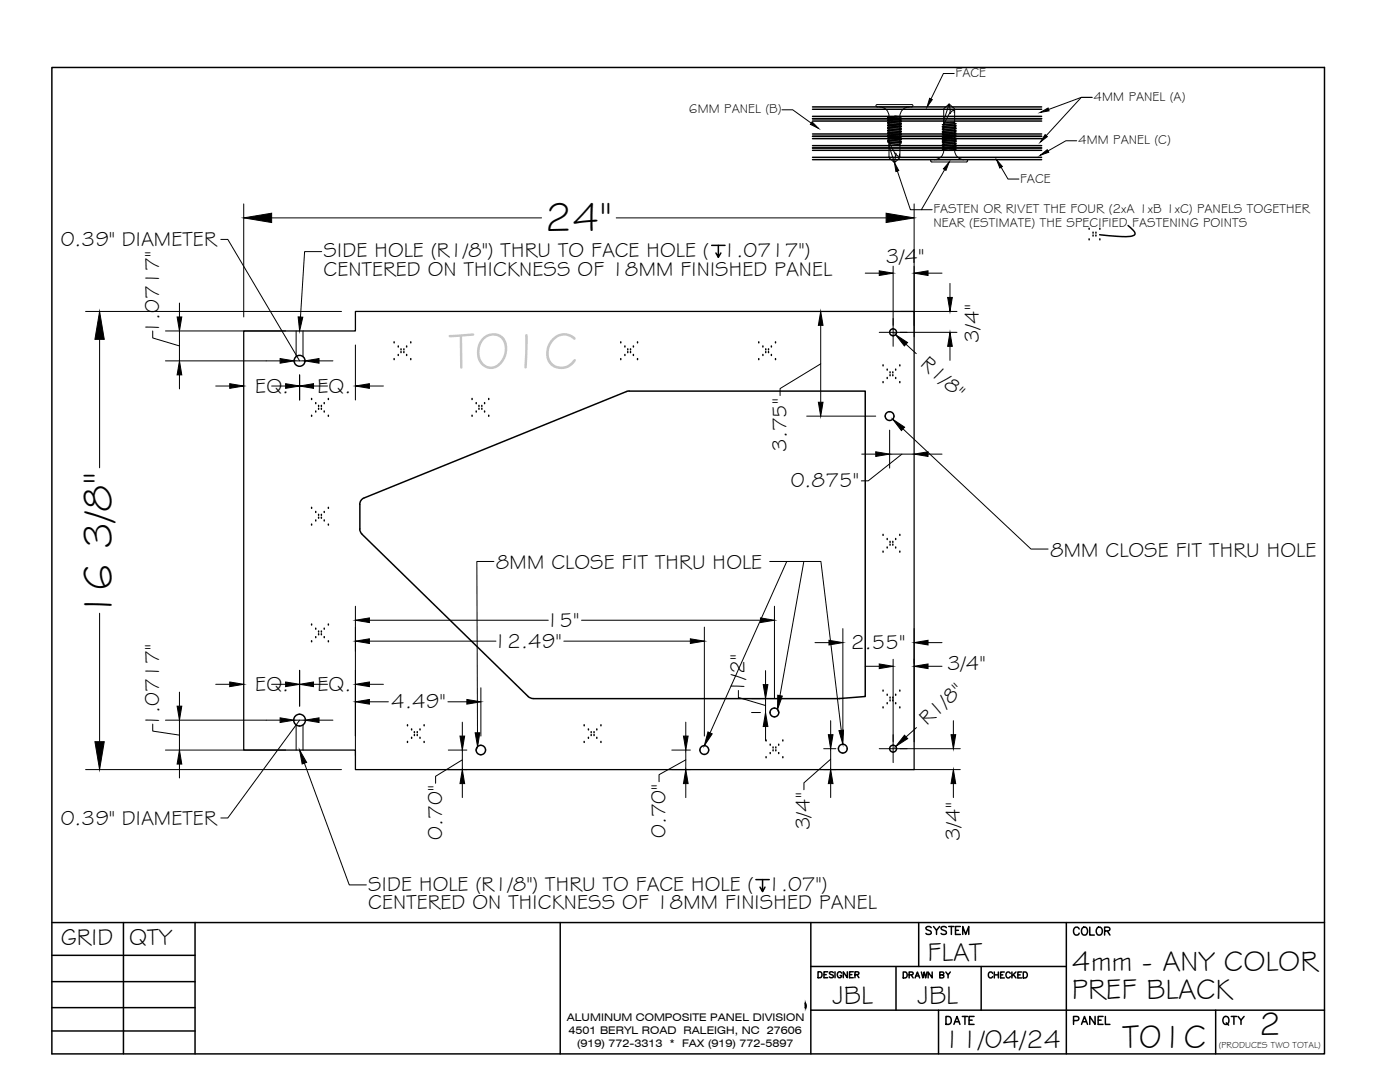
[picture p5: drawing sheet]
<svg xmlns="http://www.w3.org/2000/svg" width="279mm" height="216mm" viewBox="0 0 279 216" stroke-linecap="round" stroke-linejoin="round" font-family="sans-serif">
<!-- layer: Holes -->
<g fill="none" stroke="#000" stroke-width=".3">
<path d="M125.6 78l-.6 .1-52.3 21.3M125.6 78h47.1v61l-5.2 .4M72.7 99.4a1.39 1.39 0 0 0-.9 1.2v5M71.8 105.5l.1 .6 .3 .4M72.2 106.6l33.2 32.4 .5 .3 .5 .1M106.4 139.4h61.1"/>
<circle cx="59.8" cy="72" r="1.09"/>
<circle cx="178.2" cy="66.3" r=".69"/>
<circle cx="177.5" cy="83" r=".88"/>
<circle cx="59.8" cy="143.7" r="1.17"/>
<circle cx="96" cy="149.7" r=".94"/>
<circle cx="140.6" cy="149.7" r=".88"/>
<circle cx="154.5" cy="142.2" r=".88"/>
<circle cx="168.2" cy="149.4" r=".88"/>
<circle cx="178.2" cy="149.4" r=".69"/>
</g>
<!-- layer: Blue -->
<path d="M48.6 66h22.3v-3.9h111.5v91.5h-111.5v-3.9h-22.3z" fill="none" stroke="#000" stroke-width=".25"/>
<!-- layer: Dim -->
<g fill="none" stroke="#000" stroke-width=".2">
<path d="M190.4 14.7h-2.1l-2.5 5M156 21.9h2.2l3.7 2.7M179.1 34.1l2.6 7.7h2.2M188.5 33.8l-4.6 8h2.1M199.8 33.4l1.4 2.3h2.1M209.3 21.8l6.5-2.4h2.2h-2.2l-7 7.7M214.9 28.1h-2.2l-3.6 2M44.1 47.8h1.4l14.3 24.2M48.6 40.7v22.5M54.2 43.5h53.9M64.2 50.2h-3.4l-.8 13.1M123 43.5h53.8"/>
<path d="M172.7 54.5h2.8M178.2 53.1v16M182.4 40.7v26.5M185.2 54.5h2.8M189.6 56.6v2.8M17.1 62.1h51.1M19.9 67.7v25.6M30.5 66v1.4l5.3 1.6M33 72h22.9M33 66h24M35.8 60.5v2.7M35.8 66v6"/>
<path d="M35.8 74.8v2.8M43.1 77h2.7M54.2 77h2.8M58.7 72h2.2M59.1 66v5.2M59.8 74.8v5M60.5 66v5.2M62.6 77h2.8M63.7 72h2.7M70.9 68.8v11M73.7 77h2.8M163.8 72.6l-8.1 4.9v1.4"/>
<path d="M163.8 64.9v15.4M175.5 66.3h15.5M178.9 66.3l-.2 .5M179.6 62.1h11.4M180.8 68.7l2.1 1.9M189.6 69.1v2.8M161 83h13.8M172 90.6h2.8M177.5 85.8v7.6M177.5 90.6h4.9M180 90.6l-6.7 5.3h-1.4M180.2 85.6l25.6 24h3.4"/>
<path d="M185.2 90.6h2.8M98.6 112h-3.4l.1 34.2M153.6 112h3.4l-15.3 34.2M157 112h3.4l-4.7 26.8M160.4 112h3.4l4.1 33.7M19.9 122.4v25.6M35.8 138.1v2.8M43.1 136.5h2.7M54.2 136.5h2.8M59.8 133.8v7.1M62.6 136.5h2.8M70.9 121v29.8"/>
<path d="M73.7 136.5h2.8M73.7 127.9h25.3M73.7 123.8h35.7M96 137.2v9.7M112.5 127.9h25.3M116.1 123.8h35.7M140.6 125.1v21.8M147.4 137.8v1.4l5.4 1.6M150 139.4h1.8M152.8 133.8v2.8M152.8 139.4v2.8M154.6 121v18.4"/>
<path d="M162.6 128.2h2.8M168.2 125.4v21.2M172.7 132.9h2.8M178.2 131.6v20.6M182.4 125.4v22.6M185.2 132.9h2.8M185.2 128.2h2.8M17.1 153.6h51.1M30.5 144.5v1.4l5.3 .8M33 143.7h22.9M33 149.7h24M35.8 143.7v6"/>
<path d="M35.8 152.5v2.7M58.7 143.7h2.2M59.1 144.6v5.1M59.8 143.7l-14.3 19.5h-1.4M60.5 144.6v5.1M60.7 152.3l9 24.3h3.4M63.7 143.7h2.7M73.7 140h3.8M89.4 140h3.8M89.5 153.6h3.7M89.5 149.7h3.7M92.3 151.6l-5.4 3.3v1.4"/>
<path d="M92.3 144.1v2.8M92.3 149.7v3.9M92.3 156.4v2.8M134.1 153.6h3.7M134.1 149.7h3.7M136.9 151.6l-5.4 3v1.4M136.9 144.1v2.8M136.9 149.7v3.9M136.9 156.4v2.8M150 142.2h1.8M152.8 145v2.8M164.4 153.6h2.4"/>
<path d="M164.4 149.4h2.4M165.8 151.5l-5.4 4.7v1.4M165.8 143.8v2.8M165.8 149.4v4.2M165.8 156.4v2.8M175.5 149.4h16.1M179.6 153.6h12M182.9 145.2l-2.1 1.8M190.3 143.8v2.8M190.3 156.4v2.8"/>
</g>
<g fill="#000" stroke="#000" stroke-width=".2">
<path d="M185.5 19.6l.6 .3-1.1 1.4zM162.1 24.3l1.2 1.3-1.6-.8zM178.5 32.5l.9 1.5-.6 .2zM189.4 32.3l-.6 1.7-.5-.3zM198.9 31.9l1.1 1.3-.5 .3zM208.6 26.9l.4 .4-1.4 1.1zM207.6 31l1.4-1.1 .3 .5zM207.6 22.4l1.6-.9 .2 .6zM48.6 43.5l5.6-1v1.9zM175.5 54l2.7 .5-2.7 .5zM176.8 42.5l5.6 1-5.6 .9zM182.4 54.5l2.8-.5v1z"/>
<path d="M189.1 59.4h1l-.5 2.7zM19.9 62.1l.9 5.6h-1.9zM35.8 72l.5 2.8h-1zM35.3 63.2h1l-.5 2.8zM45.8 76.6l2.8 .4-2.8 .5zM55.9 71.5l2.8 .5-2.8 .5zM57 76.6l2.8 .4-2.8 .5zM59.5 63.2l.9 .1-.6 2.7zM59.8 77l2.8-.4v.9zM60.9 72l2.8-.5v1zM70.9 77l2.8-.4v.9zM163.8 62.1l.5 2.8h-1z"/>
<path d="M178.8 66.8l2.3 1.5-.6 .7zM189.6 66.3l.5 2.8h-1zM163.3 80.3h1l-.5 2.7zM174.8 90.1l2.7 .5-2.7 .5zM178.2 83.7l2.3 1.5-.6 .7zM182.4 90.6l2.8-.5v1zM45.8 136.1l2.8 .4-2.8 .5zM57 136.1l2.8 .4-2.8 .5zM59.8 136.5l2.8-.4v.9zM70.9 136.5l2.8-.4v.9zM70.9 140l2.8-.4v.9zM70.9 127.9l2.8-.4v.9z"/>
<path d="M70.9 123.8l2.8-.5v.9zM93.2 139.6l2.8 .4-2.8 .5zM137.8 127.5l2.8 .4-2.8 .5zM151.8 123.3l2.8 .5-2.8 .4zM152.3 136.6h.9l-.4 2.8zM155.2 138.7l.9 .2-.9 2.7zM165.4 127.8l2.8 .4-2.8 .5zM175.5 132.5l2.7 .4-2.7 .5zM182.4 132.9l2.8-.4v.9zM182.4 128.2l2.8-.4v.9zM18.9 148h1.9l-.9 5.6zM35.3 140.9h1l-.5 2.8z"/>
<path d="M35.8 149.7l.5 2.8h-1zM55.9 143.2l2.8 .5-2.8 .5zM59.8 149.7l1.4 2.4-.9 .3zM60.9 143.7l2.8-.5v1zM91.8 146.9h.9l-.4 2.8zM92.3 153.6l.4 2.8h-.9zM94.8 146.2h1l-.5 2.8zM136.4 146.9h.9l-.4 2.8zM136.9 153.6l.4 2.8h-.9zM141.3 146.1l.8 .3-1.5 2.4zM152.8 142.2l.4 2.8h-.9zM165.3 146.6h.9l-.4 2.8z"/>
<path d="M165.8 153.6l.4 2.8h-.9zM167.4 145.8l.9-.1-.1 2.8zM180.5 146.7l.6 .7-2.3 1.5zM189.8 146.6h.9l-.4 2.8zM190.3 153.6l.4 2.8h-.9z"/>
</g>
<!-- layer: 0 -->
<g fill="none" stroke="#000" stroke-width=".3">
<path d="M10.4 13.5h253.9v196.8h-253.9zM142 49h2.7M143.4 49v2.3l-.5-.8M143.9 50.5l-.5 .8M225.1 45a3.2 3.2 0 0 1 1.4 1.6 1.61 1.61 0 0 1-1.7 .6l-5.3-.4M150.9 175.5h2.6M152.2 175.5v2.4l-.5-.9M152.7 177l-.5 .9M10.4 184.1h253.9M10.4 190.6h28.5M10.4 195.9h28.5M24.6 184.1v26.2"/>
<path d="M38.9 184.1v26.2M111.8 184.1v26.2M161.8 192.8h51M161.8 184.1v26.2M163.3 193.9h.4a.64 .64 0 0 1 .4 .6 .64 .64 0 0 1-.4 .6h-.4zM164.4 194.5h.5M165.2 193.9h-.8v1.2h.8M166.3 194.1l-.3-.2-.5 .2 .1 .3 .7 .2-.1 .5h-.4l-.3-.2M166.6 193.9v1.2M168 194.2a.44 .44 0 0 0-.5-.3 .44 .44 0 0 0-.4 .5v.2a.42 .42 0 0 0 .4 .5 .42 .42 0 0 0 .5-.5h-.3M169.1 193.9v1.2l-.8-1.2v1.2M169.5 194.5h.5"/>
<path d="M170.3 193.9h-.8v1.2h.8M170.6 194.5l.7-.1 .1-.4-.8-.1v1.2M171 194.5l.4 .6M178.8 192.9v8.7M180.3 194h.4a.64 .64 0 0 1 .4 .5 .64 .64 0 0 1-.4 .6h-.4zM181.4 194.5h.7l.1-.4-.8-.1v1.1M181.8 194.5l.4 .6M182.6 195.1l.5-1.1 .4 1.1M182.8 194.7h.6M183.3 184.1v8.7M183.9 194l.3 1.1 .2-1.1 .3 1.1 .3-1.1M186 194v1.1l-.8-1.1v1.1"/>
<path d="M187.6 194.5h.6l.1-.4-.7-.1v1.1l.7-.1 .1-.3-.3-.2M188.8 194l.4 .5 .5-.5M189.2 194.5v.6M195.8 192.9v8.7M198.1 194.2a.44 .44 0 0 0-.5-.3 .44 .44 0 0 0-.3 .5v.3a.44 .44 0 0 0 .3 .4 .44 .44 0 0 0 .5-.2M198.4 194v1.1M198.4 194.5h.8M199.2 194v1.1M199.7 194.5h.4M200.4 194h-.7v1.1h.7M201.6 194.2a.44 .44 0 0 0-.5-.3 .44 .44 0 0 0-.3 .5v.3a.44 .44 0 0 0 .3 .4 .44 .44 0 0 0 .5-.2M202 194v1.1"/>
<path d="M202.2 194.5l.6 .6M202.8 194l-.8 .7M203.1 194.5h.5M203.9 194h-.8v1.1h.8M204.2 194h.4a.63 .63 0 0 1 .4 .5 .63 .63 0 0 1-.4 .6h-.4zM212.8 184.1v26.2M10.4 201.1h28.5M10.4 205.7h28.5M160.7 200.2v.9M161.8 201.6h102.5M187.3 201.6v8.7M242.6 201.6v8.7"/>
</g>
<!-- layer: Dots -->
<g fill="none" stroke="#000" stroke-width=".3">
<path d="M217.4 45.7h.1M217.4 47.9h.1M218.1 46.5h.1M218.1 47.1h.1M218.7 47.1h.1M218.7 46.5h.1M219.5 47.9h.1M219.5 45.7h.1M62.2 79.7h.1M65.5 79.7h.1M78.7 71.8h.1M78.7 68.4h.1"/>
<path d="M79.5 70.9h.1M79.5 69.2h.1M80 70.4h.1M80 69.8h.1M80.6 69.8h.1M80.6 70.4h.1M81.2 69.2h.1M81.2 70.9h.1M82 68.4h.1M82 71.8h.1M94.2 79.7h.1M97.5 79.7h.1"/>
<path d="M123.9 71.8h.1M123.9 68.4h.1M124.7 70.9h.1M124.7 69.2h.1M125.3 70.4h.1M125.3 69.8h.1M125.8 69.8h.1M125.8 70.4h.1M126.4 69.2h.1M126.4 70.9h.1M127.2 68.4h.1M127.2 71.8h.1"/>
<path d="M151.4 71.8h.1M151.4 68.4h.1M152.3 70.9h.1M152.3 69.2h.1M152.8 70.4h.1M152.8 69.8h.1M153.4 69.8h.1M153.4 70.4h.1M153.9 69.2h.1M153.9 70.9h.1M154.8 68.4h.1M154.8 71.8h.1"/>
<path d="M176.2 76.3h.1M176.2 73h.1M177.1 75.5h.1M177.1 73.9h.1M177.6 75h.1M177.6 74.4h.1M178.2 74.4h.1M178.2 75h.1M178.8 73.9h.1M178.8 75.5h.1M179.6 73h.1M179.6 76.3h.1"/>
<path d="M62.2 83.1h.1M63 82.2h.1M63 80.5h.1M63.6 81.7h.1M63.6 81.1h.1M64.1 81.1h.1M64.1 81.7h.1M64.7 80.5h.1M64.7 82.2h.1M65.5 83.1h.1M94.2 83.1h.1M95 82.2h.1"/>
<path d="M95 80.5h.1M95.6 81.7h.1M95.6 81.1h.1M96.2 81.1h.1M96.2 81.7h.1M96.7 80.5h.1M96.7 82.2h.1M97.5 83.1h.1M62.2 104.8h.1M62.2 101.4h.1M63 103.9h.1M63 102.3h.1"/>
<path d="M63.6 103.4h.1M63.6 102.8h.1M64.1 102.8h.1M64.1 103.4h.1M64.7 102.3h.1M64.7 103.9h.1M65.5 101.4h.1M65.5 104.8h.1M176.2 110.2h.1M176.2 106.8h.1M177.1 109.3h.1M177.1 107.7h.1"/>
<path d="M177.6 108.8h.1M177.6 108.2h.1M178.2 108.2h.1M178.2 108.8h.1M178.8 107.7h.1M178.8 109.3h.1M179.6 106.8h.1M179.6 110.2h.1M62.2 128.1h.1M62.2 124.7h.1M63 127.2h.1M63 125.5h.1"/>
<path d="M63.6 126.7h.1M63.6 126.1h.1M64.1 126.1h.1M64.1 126.7h.1M64.7 125.5h.1M64.7 127.2h.1M65.5 124.7h.1M65.5 128.1h.1M176.2 137.9h.1M177.1 138.7h.1M177.6 139.8h.1M177.6 139.3h.1"/>
<path d="M178.2 139.3h.1M178.2 139.8h.1M178.8 138.7h.1M179.6 137.9h.1M81.3 148.1h.1M81.3 144.8h.1M82.1 147.3h.1M82.1 145.6h.1M82.7 146.8h.1M82.7 146.2h.1M83.3 146.2h.1M83.3 146.8h.1"/>
<path d="M83.8 145.6h.1M83.8 147.3h.1M84.6 144.8h.1M84.6 148.1h.1M116.6 148.1h.1M116.6 144.8h.1M117.4 147.3h.1M117.4 145.6h.1M118 146.8h.1M118 146.2h.1M118.6 146.2h.1M118.6 146.8h.1"/>
<path d="M119.1 145.6h.1M119.1 147.3h.1M119.9 144.8h.1M119.9 148.1h.1M152.9 151.2h.1M152.9 147.8h.1M153.7 150.4h.1M153.7 148.7h.1M154.3 149.8h.1M154.3 149.2h.1M154.8 149.2h.1M154.8 149.8h.1"/>
<path d="M155.4 148.7h.1M155.4 150.4h.1M156.2 147.8h.1M156.2 151.2h.1M176.2 141.2h.1M177.1 140.4h.1M178.8 140.4h.1M179.6 141.2h.1"/>
</g>
<!-- layer: Fastener -->
<g fill="none" stroke="#000" stroke-width=".2">
<path d="M175 21.3h7M175.6 21.3a1.85 1.85 0 0 1 1.8 1.9v8.1l.2 .3 .9 .9-1.1-3.4M177.1 26l2.8 .2zM177.1 28.3l2.8 .2zM177.1 28l2.8 .2zM177.1 27l2.8 .2zM177.1 26.4l2.8 .2zM177.1 27.7l2.8 .2M177.1 25.7l2.8 .2zM177.1 25.4l2.8 .2zM177.1 23.7l2.8 .3zM177.1 24.4l2.8 .2z"/>
<path d="M177.1 23.4l2.8 .2M177.1 26l2.8 .2M177.1 28.3l2.8 .2M177.1 28l2.8 .2M177.1 27.3l2.8 .2M177.1 27l2.8 .2M177.1 26.7l2.8 .2M177.1 26.4l2.8 .2M177.1 23.7l2.8 .3M177.1 24.1l2.8 .2M177.1 24.4l2.8 .2M177.1 24.7l2.8 .2"/>
<path d="M177.1 25.7l2.8 .2M177.1 25.4l2.8 .2M177.4 28.4l1.3 2.4-.2 1.7 .9-.9 .2-.3M177.4 27.4l-.3-.1 2.8 .2-.3 .1M177.4 26.6l-.3 .1 2.8 .2-.3-.1M177.4 24.8l-.3-.1 2.8 .2-.3 .1M177.4 24l-.3 .1 2.8 .2-.3-.1M177.5 28.6l2.1 .2M177.6 28.7l2 .2M178.5 23.2l1.4 .1zM178.5 23.2l1.4 .1M178.8 30.5l.2 .5"/>
<path d="M179.5 30.7v.6l-.5-.3M179.6 28.8v.1M179.6 25.2l.3 .1-2.8-.3 2.8 .3h-.3M179.6 25.2l.3 .1h-.3M179.6 25.2l-2.5-.2 2.5 .3M179.6 28.9v2.4M181.4 21.3a1.85 1.85 0 0 0-1.8 1.9v5.6M182 20.9l.2 .2-.2 .2M182 20.9h-7l-.2 .2 .2 .2M185.9 32.3h7M188 25.5l2.8-.2zM188 24.9l2.8-.2z"/>
<path d="M188 25.2l2.8-.2zM188 26.2l2.8-.2zM188 26.5l2.8-.2zM188 26.9l2.8-.3zM188 27.8l2.8-.2zM188 29.8l2.8-.2zM188 29.5l2.8-.2zM188 29.1l2.8-.2zM188 28.8l2.8-.2zM188 28.5l2.8-.2-2.8 .2h.3M188 27.5l2.8-.2zM188.3 30a1.85 1.85 0 0 1-1.8 1.9"/>
<path d="M188.3 21.9v8.1M188.6 21.5l.8-.8-1.1 3.4M188.6 21.5l-.3 .4M189.4 30l1.4-.1zM189.7 22.5v.2M190.4 22.5v-.6l-.7 .6M190.5 21.9l-.1-.3-1-.9 .2 1.7-1.3 2.4M190.5 30a1.85 1.85 0 0 0 1.9 1.9M190.5 24.3v.1M190.5 27.9h.3l-2.8 .3 2.8-.3-.3 .1M190.5 27.9h.3l-.3 .1M190.5 27.9l-2.5 .3 2.5-.2"/>
<path d="M190.5 21.9v2.4M190.5 24.4v5.6M190.5 24.4l-2.1 .2M190.5 24.3l-2 .2M190.8 27l-2.8 .2M190.8 25.7l-2.8 .2M190.8 24.7l-2.8 .2M190.8 25l-2.8 .2M190.8 25.3l-2.8 .2M190.8 26l-2.8 .2M190.8 26.3l-2.8 .2M190.8 26.6l-2.8 .3"/>
<path d="M190.8 29.6l-2.8 .2M190.8 29.3l-2.8 .2M190.8 28.9l-2.8 .2M190.8 28.6l-2.8 .2M190.8 27.3l-2.8 .2M190.8 27.6l-2.8 .2M190.8 28.3h-.3M190.8 29.9l-1.4 .1M192.9 31.9l.2 .2-.2 .2M192.9 31.9h-7l-.2 .2 .2 .2"/>
</g>
<!-- layer: 4mm Panel -->
<g fill="none" stroke="#000" stroke-width=".3">
<path d="M162.2 27.2h45.7M162.2 23.7h45.7M162.2 24.2h45.7M162.2 26.7h45.7M162.2 21.3h45.7M162.2 21.8h45.7M162.2 23.2h45.7M162.2 29.5h45.7M162.2 30h45.7M162.2 31.4h45.7M162.2 31.9h45.7M162.2 27.7h45.7"/>
<path d="M162.2 29.1h45.7"/>
</g>
<!-- layer: 0 -->
<g fill="#000" stroke="#000" stroke-width=".2">
<path d="M160.7 200.2l.1 .2zM160.7 200.7l.1 .2z"/>
<path d="M160.7 200.7l.1 .2zM160.7 200.9v.2z"/>
<path d="M160.7 200.4l.1 .3zM160.7 200.4l.1 .3z"/>
</g>
<text font-size="10.4" fill="#cfc4b8" x="89.6" y="73.4">T01C</text>
<g font-size="8.4">
<text x="108.7" y="46.1">24&quot;</text>
<text x="22.3" y="123.4" transform="rotate(-90 22.3 123.4)">16 3/8&quot;</text>
</g>
<g font-size="6.7">
<text x="224" y="209.1">T01C</text>
<text x="251.2" y="206.6">2</text>
</g>
<g font-size="5.9">
<text x="213.9" y="193.8">4mm - ANY COLOR</text>
<text x="213.9" y="199.3">PREF BLACK</text>
</g>
<g font-size="5.3">
<text x="185.1" y="191.7">FLAT</text>
<text x="166.1" y="200.4">JBL</text>
<text x="183.1" y="200.4">JBL</text>
<text x="188.3" y="209.1">11/04/24</text>
</g>
<g font-size="4.9">
<text x="188" y="205.7">DATE</text>
<text x="213.4" y="205.7">PANEL</text>
<text x="243.1" y="205.7">QTY</text>
</g>
<text font-size="4.8" x="12.1" y="188.6">GRID QTY</text>
<g font-size="4.4">
<text x="183.8" y="187.7">SYSTEM</text>
<text x="213.4" y="187.7">COLOR</text>
</g>
<g font-size="4.2">
<text x="12.1" y="49.1">0.39&quot; DIAMETER</text>
<text x="64.6" y="51.3">SIDE HOLE (R1/8&quot;) THRU TO FACE HOLE ( 1.0717&quot;)</text>
<text x="176.8" y="52.4">3/4&quot;</text>
<text x="64.6" y="55.1">CENTERED ON THICKNESS OF 18MM FINISHED PANEL</text>
<text x="31.8" y="66.5" transform="rotate(-90 31.8 66.5)">1.0717&quot;</text>
<text x="195.4" y="68.4" transform="rotate(-90 195.4 68.4)">3/4&quot;</text>
<text x="183.5" y="72.8" transform="rotate(43 183.5 72.8)">R1/8&quot;</text>
<text x="50.9" y="78.3">EQ.</text>
<text x="63.4" y="78.3">EQ.</text>
<text x="157" y="90.2" transform="rotate(-90 157 90.2)">3.75&quot;</text>
<text x="157.8" y="97.2">0.875&quot;</text>
<text x="99" y="113.6">8MM CLOSE FIT THRU HOLE</text>
<text x="209.5" y="111.1">8MM CLOSE FIT THRU HOLE</text>
<text x="108.9" y="125.1">15&quot;</text>
<text x="98.5" y="129.3">12.49&quot;</text>
<text x="169.8" y="129.6">2.55&quot;</text>
<text x="50.9" y="137.9">EQ.</text>
<text x="63.4" y="137.9">EQ.</text>
<text x="189" y="133.7">3/4&quot;</text>
<text x="78.1" y="141.4">4.49&quot;</text>
<text x="148.6" y="138.3" transform="rotate(-90 148.6 138.3)">1/2&quot;</text>
<text x="31.8" y="145" transform="rotate(-90 31.8 145)">1.0717&quot;</text>
<text x="185" y="144.9" transform="rotate(-42 185 144.9)">R1/8&quot;</text>
<text x="12.1" y="164.5">0.39&quot; DIAMETER</text>
<text x="88.2" y="167.6" transform="rotate(-90 88.2 167.6)">0.70&quot;</text>
<text x="132.8" y="167.3" transform="rotate(-90 132.8 167.3)">0.70&quot;</text>
<text x="161.6" y="165.7" transform="rotate(-90 161.6 165.7)">3/4&quot;</text>
<text x="191.6" y="167.7" transform="rotate(-90 191.6 167.7)">3/4&quot;</text>
<text x="73.5" y="177.7">SIDE HOLE (R1/8&quot;) THRU TO FACE HOLE ( 1.07&quot;)</text>
<text x="73.5" y="181.3">CENTERED ON THICKNESS OF 18MM FINISHED PANEL</text>
</g>
<g font-size="2.6">
<text x="190.7" y="15.4">FACE</text>
<text x="137.5" y="22.6">6MM PANEL (B)</text>
<text x="218.2" y="20.2">4MM PANEL (A)</text>
<text x="215.1" y="28.8">4MM PANEL (C)</text>
<text x="203.6" y="36.4">FACE</text>
<text x="186.3" y="42.6">FASTEN OR RIVET THE FOUR (2xA 1xB 1xC) PANELS TOGETHER</text>
<text x="186.3" y="45.4">NEAR (ESTIMATE) THE SPECIFIED FASTENING POINTS</text>
</g>
<g font-size="2.1">
<text x="113.1" y="203.8">ALUMINUM COMPOSITE PANEL DIVISION</text>
<text x="113.5" y="206.3">4501 BERYL ROAD RALEIGH, NC 27606</text>
<text x="115.2" y="208.9">(919) 772-3313 * FAX (919) 772-5897</text>
</g>
<text font-size="1.8" x="243.3" y="209">(PRODUCES TWO TOTAL)</text>
</svg>
